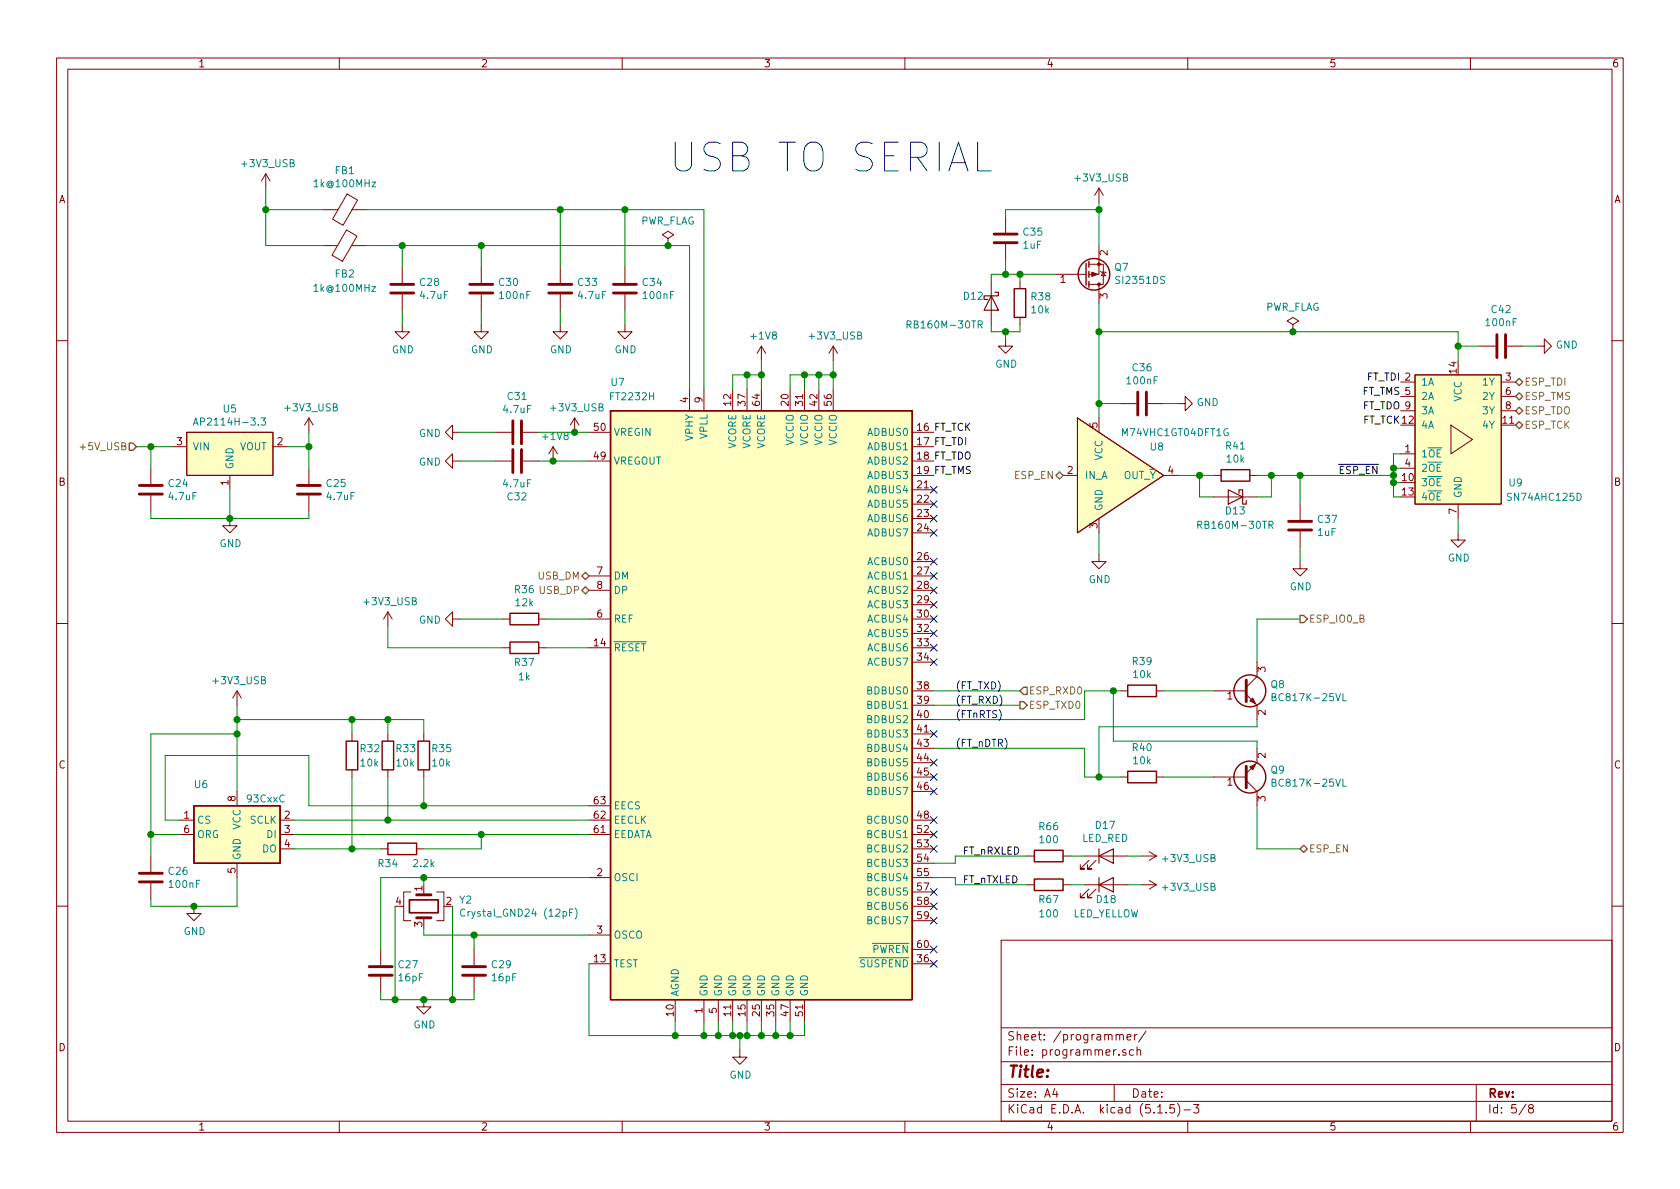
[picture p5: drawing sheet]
<svg xmlns="http://www.w3.org/2000/svg" width="297mm" height="210mm" viewBox="0 0 297 210" stroke-linecap="round" stroke-linejoin="round" font-family="sans-serif">
<g fill="none" stroke="#840000" stroke-width=".18">
<path d="M10 10.3h277v189.9h-277zM12 12.2h273v186.1h-273zM60 10.3v1.9M110 10.3v1.9M160 10.3v1.9M210 10.3v1.9M260 10.3v1.9M47 30.7l-.8 1.3M47 30.7v2.6M47 30.7l.8 1.3M57.1 37.1h2.6M61.4 34.3l1.8 1.1-2.5 4.4-1.9-1z"/>
<path d="M62.2 37.1h2.6M177.8 38.3v2.8M194.3 33.3v2.5M194.3 33.3l-.8 1.2M194.3 33.3l.8 1.2M57.1 43.4h2.6M61.3 40.7l1.8 1.1-2.5 4.4-1.9-1.1zM62.2 43.4h2.6M71.1 57.4v1.3h1.3l-1.3 1.2-1.3-1.2h1.3M71.1 47.2v2.8M71.1 52.1v2.8M85.1 57.4v1.3h1.3l-1.3 1.2-1.3-1.2h1.3"/>
<path d="M85.1 47.2v2.8M85.1 52.1v2.8M99.1 57.4v1.3h1.2l-1.2 1.2-1.3-1.2h1.3M99.1 47.2v2.8M99.1 52.1v2.8M110.5 57.4v1.3h1.3l-1.3 1.2-1.3-1.2h1.3M110.5 47.2v2.8M110.5 52.1v2.8M118.1 42.2l1-.7-1-.6-1 .6 1 .7v1.2M118.1 43.4h.1M175.3 49.8v7.6M177.8 59.9v1.3h1.3l-1.3 1.3-1.3-1.3h1.3"/>
<path d="M177.8 43.2v2.8M180.3 49.8v1.2M180.3 56.1v1.3M186.7 48.5h5.3M192.5 46.7h2.6v3.6h-2.6M194.3 43.4v5.1h-1.8M194.3 50.3v3.3M194.6 48l.1 .1h.8l.1 .2M195.1 48.1l.4 .7h-.8zM228.6 57.4l1-.6-1-.7-1 .7 1 .6v1.3M228.6 58.7h.1M10 60.2h2"/>
<path d="M30.5 79h2.5M33 76.4h15.3v7.7h-15.3zM48.3 79h2.5M54.6 73.9v2.5M54.6 73.9l-.8 1.3M54.6 73.9l.8 1.3M80 76.4v-1.2l-1.3 1.2 1.3 1.3v-1.3h1.3M87.6 76.4h2.8M92.5 76.4h2.7M97.8 79l-.8 1.3M97.8 79v2.5M97.8 79l.8 1.3"/>
<path d="M101.6 73.9l-.8 1.3M101.6 73.9v2.5M101.6 73.9l.8 1.3M104.1 76.4h3.8M121.9 68.8v3.8M124.5 68.8v3.8M129.5 68.8v3.8M132.1 68.8v3.8M134.6 61.2v2.5M134.6 68.8v3.8M134.6 61.2l-.7 1.3M134.6 61.2l.8 1.3"/>
<path d="M139.7 68.8v3.8M142.2 68.8v3.8M144.8 68.8v3.8M147.3 61.2v2.5M147.3 68.8v3.8M147.3 61.2l-.7 1.3M147.3 61.2l.8 1.3M161.3 79h3.8M161.3 76.4h3.8M190.5 73.9l15.2 10.2-15.2 10.1zM194.3 73.9v2.5M198.1 71.4h2.8"/>
<path d="M202.9 71.4h2.8M208.3 71.4h1.2v-1.3l1.3 1.3-1.3 1.2v-1.2M247.6 67.6h2.6M247.6 70.1h2.6M247.6 72.6h2.6M250.2 66.3h15.2v22.8h-15.2zM256.5 75.2l3.8 2.5-3.8 2.6zM261.6 61.2h2.8M265.4 67.6h2.6M265.4 70.1h2.6M265.4 72.6h2.6M266.4 61.2h2.8"/>
<path d="M271.8 61.2h1.2v-1.3l1.3 1.3-1.3 1.3v-1.3M285 60.2h2M26.7 82.8v2.8M26.7 87.6v2.8M40.6 91.7v1.3h1.3l-1.3 1.2-1.2-1.2h1.2M40.6 84.1v2.5M54.6 82.8v2.8M54.6 87.6v2.8M80 81.5v-1.2l-1.3 1.2 1.3 1.3v-1.3h1.3M87.6 81.5h2.8M92.5 81.5h2.7M104.1 81.5h3.8"/>
<path d="M161.3 84.1h3.8M161.3 81.5h3.8M161.3 86.6h3.8M161.3 89.1h3.8M161.3 91.7h3.8M161.3 94.2h3.8M161.3 99.3h3.8M188 84.1h2.5M194.3 98v1.3h1.3l-1.3 1.3-1.3-1.3h1.3M194.3 91.7v2.5M205.7 84.1h2.6M214.6 84.1h1.3"/>
<path d="M214.6 87.9h7.6M221 84.1h1.2M229.9 99.3v1.3h1.2l-1.2 1.2-1.3-1.2h1.3M229.9 89.1v2.8M229.9 94v2.8M247.6 80.3h2.6M247.6 82.8h2.6M257.8 94.2v1.3h1.3l-1.3 1.3-1.3-1.3h1.3M257.8 89.1v2.6M10 110.3h2M68.6 108.2v2.5M68.6 108.2l-.8 1.3"/>
<path d="M68.6 108.2l.7 1.3M80 109.5v-1.3l-1.3 1.3 1.3 1.2v-1.2h1.3M88.9 114.5h1.3M88.9 109.5h1.3M95.2 114.5h1.3M95.2 109.5h1.3M104.1 114.5h3.8M104.1 109.5h3.8M104.1 101.8h3.8M104.1 104.4h3.8M161.3 114.5h3.8M161.3 109.5h3.8"/>
<path d="M161.3 101.8h3.8M161.3 104.4h3.8M161.3 106.9h3.8M161.3 112h3.8M161.3 117.1h3.8M222.2 117.1v2.5l-1.9 1.9M285 110.3h2M41.9 122.2v2.5M41.9 139.9v2.6M41.9 122.2l-.8 1.2M41.9 122.2l.8 1.2M62.2 129.8v1.3"/>
<path d="M62.2 136.1v1.3M68.6 129.8v1.3M68.6 136.1v1.3M74.9 129.8v1.3M74.9 136.1v1.3M161.3 122.2h3.8M161.3 137.4h3.8M161.3 124.7h3.8M161.3 127.2h3.8M161.3 129.8h3.8M161.3 132.3h3.8M161.3 134.9h3.8"/>
<path d="M161.3 139.9h3.8M198.1 122.2h1.3M198.1 137.4h1.3M204.5 122.2h1.2M204.5 137.4h1.2M214.6 122.2h5.7M214.6 137.4h5.7M220.3 122.8l1.9 1.9v2.5M220.3 138l1.9 1.9v2.6M222.2 132.3v2.6l-1.9 1.9M26.7 151.4v2.8M26.7 156.2v2.8"/>
<path d="M31.7 145h2.6M31.7 147.6h2.6M41.9 152.6v2.6M49.5 145h2.6M49.5 147.6h2.6M49.5 150.1h2.6M67.3 150.1h1.3M72.6 157.7h-1.2v5.1h1.2M73.7 150.1h1.2M74.9 157.7v.5M77.2 157.7h1.3v5.1h-1.3M104.1 145h3.8"/>
<path d="M104.1 147.6h3.8M104.1 155.2h3.8M104.1 142.5h3.8M161.3 145h3.8M161.3 147.6h3.8M161.3 150.1h3.8M161.3 155.2h3.8M161.3 152.6h3.8M161.3 157.7h3.8M181.6 151.4h1.3M181.6 156.5h1.3M188 151.4h1.2"/>
<path d="M188 156.5h1.2M191.8 151.4h7.6M191.8 156.5h7.6M192.5 157.2l-1.5 1.5h.8h-.8v-.7M192.5 152.1l-1.5 1.6h.8h-.8v-.8M193.8 157.2l-1.5 1.5h.7h-.7v-.7M193.8 152.1l-1.5 1.6h.7h-.7v-.8M201.9 151.4h2.6M201.9 156.5h2.6M203.2 150.6l1.3 .8M203.2 155.7l1.3 .8M204.5 151.4l-1.3 .7"/>
<path d="M204.5 156.5l-1.3 .7M10 160.2h2M34.3 160.3v1.2h1.3l-1.3 1.3-1.3-1.3h1.3M67.3 167.9v2.8M67.3 172.7v2.8M74.9 176.8v1.2h1.3l-1.3 1.3-1.2-1.3h1.2M74.9 162.3v.5M83.8 167.9v2.8M83.8 172.7v2.8M104.1 170.4h3.8M104.1 165.3h3.8M119.4 176.8v3.8"/>
<path d="M124.5 176.8v3.8M127 176.8v3.8M129.5 176.8v3.8M132.1 176.8v3.8M134.6 176.8v3.8M137.2 176.8v3.8M139.7 176.8v3.8M142.2 176.8v3.8M161.3 170.4h3.8M161.3 160.3h3.8M161.3 162.8h3.8M161.3 167.9h3.8"/>
<path d="M177 166.3h108v32h-108zM285 160.2h2M60 198.3v1.9M110 198.3v1.9M130.8 185.7v1.2h1.3l-1.3 1.3-1.3-1.3h1.3M160 198.3v1.9M177 194.8h108M177 191.8h108M177 187.8h108M177 181.8h108M186.5 192.5l-.4 1h1M186.8 193v1"/>
<path d="M197 191.8v3M197.3 183.1l.3-.2 .3 .1 .1 .9M198 183.1a.36 .36 0 0 1 .3-.2 .36 .36 0 0 1 .3 .2v.8M199.1 185.7l-.4-.1-.2 .2 .1 .2 .5 .2v.3h-.6M199.3 183.4l.7-.1-.1-.3-.4-.1-.2 .2v.7h.6M200.4 185.7l-.4-.1-.3 .3 .1 .6h.6M200.6 182.9v1M201 185.7l.3-.1 .3 .1 .1 .9M201 182.9l-.4 .3M201 185.1v1.5M202.6 182.3l-1.3 2M204.7 196.8h.8"/>
<path d="M206.2 196.7v.1M207.6 195.3h-.7l-.1 .7 .2-.1 .5 .1 .2 .2-.1 .5-.2 .1-.6-.1M208.2 195.1a1.71 1.71 0 0 1 0 2.3M209.3 196.3h1.2M210 198.3v1.9M211 195.3h1l-.5 .6 .4 .1v.7l-.2 .1-.7-.1M260 198.3v1.9M261 191.8v6.5M269.8 195.2l-1.2 2M270.6 196l-.3-.2v-.2l.3-.3h.2l.3 .3-.1 .2-.6 .2a.48 .48 0 0 0-.1 .7l.3 .1 .4-.1a.48 .48 0 0 0-.2-.7"/>
</g>
<g fill="none" stroke="#840000" stroke-width=".51">
<path d="M69.1 51.8h4.1M69.1 50.3h4.1M83.1 51.8h4M83.1 50.3h4M97 51.8h4.1M97 50.3h4.1M108.5 51.8h4M108.5 50.3h4M175.8 42.9h4M175.8 41.4h4M264.7 59.2v4M266.2 59.2v4"/>
<path d="M90.7 74.4v4.1M90.7 79.5v4.1M92.2 74.4v4.1M92.2 79.5v4.1M201.2 69.3v4.1M202.7 69.3v4.1M24.6 87.4h4.1M24.6 85.8h4.1M52.6 87.4h4M52.6 85.8h4M227.8 93.7h4.1M227.8 92.2h4.1"/>
<path d="M220.3 120.3v3.8M220.3 135.5v3.8M24.6 156h4.1M24.6 154.4h4.1M73.7 158.2h2.5M65.3 172.5h4M65.3 170.9h4M73.7 162.3h2.5M81.8 172.5h4.1M81.8 170.9h4.1"/>
</g>
<path d="M72.4 159.1h5.1v2.3h-5.1z" fill="none" stroke="#840000" stroke-width=".3"/>
<g fill="none" stroke="#008484" stroke-width=".18">
<path d="M160.4 57.4l.6-.1v-.4l-.1-.2h-.5v1.3M172.9 57.4l.7-.1 .1-.1-.1-.3-.2-.2h-.5v1.3M173.3 57.4l.4 .6M34.2 75.2l.4-1.3 .4 1.3M34.3 74.8h.6M46.2 73.9h.7l-.4 .5 .4 .1-.1 .6-.5 .1-.1-.1M211.8 92.8h.6v-.5l-.1-.1h-.5v1.2M224.4 92.8h.6l.1-.2-.1-.3-.2-.1h-.4v1.2M224.7 92.8l.4 .6M224.9 123.3l.6-.1 .1-.2-.1-.2-.6-.1v1.2h.5l.2-.1v-.3l-.3-.2M224.9 138.4l.6-.1 .1-.2-.1-.2-.6-.1v1.2h.5l.2-.1v-.3l-.3-.2M237.4 122.7v1.2h.6"/>
<path d="M237.4 137.8v1.2h.6M82.2 160.9a.6 .6 0 0 0-.8 .4 .6 .6 0 0 0 .6 .7l.2-.1M100.7 161.4h.4M101.3 160.8h-.6v1.2M101.7 160.6a1.47 1.47 0 0 1 0 1.9"/>
</g>
<g fill="none" stroke="#840000" stroke-width=".25">
<path d="M179.3 51h2.1v5.1h-2.1zM192 46.6v3.8M192.5 46.2v1M192.5 48v1M192.5 49.8v1M107.9 72.6h53.4v104.2h-53.4zM215.9 83.1h5.1v2h-5.1zM90.2 113.5h5v2.1h-5zM90.2 108.5h5v2h-5zM61.2 131.1h2v5h-2zM67.6 131.1h2v5h-2zM73.9 131.1h2v5h-2z"/>
<path d="M199.4 121.2h5.1v2h-5.1zM199.4 136.4h5.1v2h-5.1zM34.3 142.5h15.2v10.1h-15.2zM68.6 149.1h5.1v2h-5.1zM182.9 150.4h5.1v2h-5.1zM182.9 155.4h5.1v2.1h-5.1z"/>
<circle cx="193.4" cy="48.5" r="2.79"/>
<circle cx="221" cy="122.2" r="2.82"/>
<circle cx="221" cy="137.4" r="2.82"/>
</g>
<g fill="#ffffc2" stroke="#ffffc2" stroke-width=".18">
<path d="M190.5 73.9l15.2 10.2-15.2 10.1z"/>
<path d="M250.2 66.3h15.2v22.8h-15.2z"/>
<path d="M33 76.4h15.3v7.7h-15.3z"/>
<path d="M34.3 142.5h15.2v10.1h-15.2z"/>
<path d="M107.9 72.6h53.4v104.2h-53.4z"/>
</g>
<g fill="#840000" stroke="#840000" stroke-width=".18">
<path d="M221 123.9l.5-.5 .5 1.1z"/>
<path d="M221 135.6l1-.5-.5 1z"/>
<path d="M193 48.1l1.1 .4-1.1 .4z"/>
<circle cx="194.3" cy="46.7" r=".25"/>
<circle cx="194.3" cy="50.3" r=".25"/>
</g>
<path d="M175.3 52.3l1.2 2.6h-2.5zM175.9 51.7h.6v.6h-2.5v.7h.6M217.2 86.6l2.5 1.3-2.5 1.2zM219.1 87.2v-.6h.6v2.5h.6v-.6M194.3 156.5l2.5-1.3v2.5zM194.3 151.4l2.5-1.3v2.5zM194.3 150.1v2.5M194.3 155.2v2.5" fill="none" stroke="#840000" stroke-width=".2"/>
<g fill="none" stroke="#008400" stroke-width=".18">
<path d="M47 37.1h10.1M47 33.3v10.1h10.1M64.8 37.1h59.7v31.7M99.1 37.1v10.1M110.5 37.1v10.1M194.3 35.8v7.6M194.3 37.1h-16.5v1.2M64.8 43.4h57.1v25.4M71.1 43.4v3.8M71.1 54.9v2.5M85.1 43.4v3.8M85.1 54.9v2.5"/>
<path d="M99.1 54.9v2.5M110.5 54.9v2.5M175.3 57.4v1.3h5v-1.3M177.8 46v2.5M177.8 58.7v1.2M180.3 48.5v1.3M186.7 48.5h-11.4v1.3M194.3 58.7h63.5v5M194.3 53.6v20.3M24.1 79h6.4M26.7 79v3.8M50.8 79h3.8"/>
<path d="M54.6 76.4v6.4M81.3 76.4h6.3M95.2 76.4h8.9M132.1 66.3v2.5M134.6 66.3h-5.1v2.5M134.6 63.7v5.1M142.2 66.3v2.5M144.8 66.3v2.5M147.3 66.3h-7.6v2.5M147.3 63.7v5.1M194.3 71.4h3.8M205.7 71.4h2.6"/>
<path d="M257.8 61.2h3.8M269.2 61.2h2.6M26.7 90.4v1.3h27.9v-1.3M40.6 86.6v5.1M81.3 81.5h6.3M95.2 81.5h8.9M194.3 94.2v3.8M208.3 84.1h6.3M212.1 84.1v3.8h2.5M222.2 84.1h24.2M224.8 84.1v3.8h-2.6M229.9 84.1v5"/>
<path d="M229.9 96.8v2.5M246.4 82.8h1.2M246.4 85.3h1.2M247.6 80.3h-1.2v7.6h1.2M257.8 91.7v2.5M68.6 110.7v3.8h20.3M81.3 109.5h7.6M96.5 109.5h7.6M96.5 114.5h7.6M229.9 109.5h-7.7v7.6M41.9 129.8h-15.2v21.6M41.9 124.7v15.2"/>
<path d="M41.9 127.2h33v2.6M62.2 127.2v2.6M62.2 137.4v12.7M68.6 127.2v2.6M68.6 137.4v7.6M74.9 137.4v5.1M165.1 122.2h15.2M165.1 124.7h15.2M165.1 132.3h26.7v5.1h6.3M196.8 122.2v8.9h25.4v1.2M198.1 122.2h-6.3v5h-26.7M205.7 122.2h8.9"/>
<path d="M205.7 137.4h8.9M222.2 127.2v1.3h-27.9v8.9M26.7 147.6h5M41.9 155.2v5.1h-15.2v-1.3M52.1 147.6h52M52.1 150.1h15.2M52.1 145h52M74.9 155.2v1.3M85.1 147.6v2.5h-10.2M104.1 155.2h-36.8v12.7M104.1 142.5h-49.5v-8.9h-25.4v11.4h2.5M165.1 155.2h3.8v1.3h12.7"/>
<path d="M181.6 151.4h-12.7v1.2h-3.8M189.2 151.4h2.6M189.2 156.5h2.6M199.4 151.4h2.5M199.4 156.5h2.5M222.2 142.5v7.6h7.7M67.3 175.5v1.3h16.5v-1.3M69.8 160.3v16.5M74.9 164.1v1.2h29.2M80 160.3v16.5M83.8 165.3v2.6M104.1 170.4v12.7h38.1v-2.5"/>
<path d="M119.4 180.6v2.5M124.5 180.6v2.5M127 180.6v2.5M129.5 180.6v2.5M130.8 183.1v2.6M132.1 180.6v2.5M134.6 180.6v2.5M137.2 180.6v2.5M139.7 180.6v2.5"/>
</g>
<path d="M22.9 78.4h.6l.6 .6-.6 .6h-.6zM268 67.6l.6-.7 .6 .7-.6 .6zM268 70.1l.6-.6 .6 .6-.6 .6zM268 75.2l.6-.7 .6 .7-.6 .6zM268.6 72l.6 .6-.6 .7-.6-.7zM186.7 84.1l.6-.7 .7 .7-.7 .6zM102.9 104.4l.6-.6 .6 .6-.6 .6zM102.9 101.8l.6-.6 .6 .6-.6 .7zM229.9 108.8h.6l.6 .7-.6 .6h-.6zM180.3 124.1h.7l.6 .6-.6 .6h-.7zM181 121.5h.6v1.3h-.6l-.7-.6zM229.9 150.1l.6-.6 .6 .6-.6 .6z" fill="none" stroke="#848400" stroke-width=".25"/>
<path d="M172.8 25.1v5.1h2.5" fill="none" stroke="#0000c2" stroke-width=".18"/>
<g fill="#008400" stroke="#008400" stroke-width=".25">
<circle cx="177.8" cy="58.7" r=".51"/>
<circle cx="134.6" cy="66.3" r=".51"/>
<circle cx="41.9" cy="129.8" r=".51"/>
<circle cx="71.1" cy="43.4" r=".51"/>
<circle cx="246.4" cy="85.3" r=".51"/>
<circle cx="101.6" cy="76.4" r=".51"/>
<circle cx="41.9" cy="127.2" r=".51"/>
<circle cx="34.3" cy="160.3" r=".51"/>
<circle cx="246.4" cy="84.1" r=".51"/>
<circle cx="26.7" cy="147.6" r=".51"/>
<circle cx="62.2" cy="127.2" r=".51"/>
<circle cx="74.9" cy="176.8" r=".51"/>
<circle cx="246.4" cy="82.8" r=".51"/>
<circle cx="142.2" cy="66.3" r=".51"/>
<circle cx="118.1" cy="43.4" r=".51"/>
<circle cx="97.8" cy="81.5" r=".51"/>
<circle cx="144.8" cy="66.3" r=".51"/>
<circle cx="228.6" cy="58.7" r=".51"/>
<circle cx="68.6" cy="127.2" r=".51"/>
<circle cx="26.7" cy="79" r=".51"/>
<circle cx="147.3" cy="66.3" r=".51"/>
<circle cx="132.1" cy="66.3" r=".51"/>
<circle cx="40.6" cy="91.7" r=".51"/>
<circle cx="99.1" cy="37.1" r=".51"/>
<circle cx="68.6" cy="145" r=".51"/>
<circle cx="196.9" cy="122.2" r=".51"/>
<circle cx="110.5" cy="37.1" r=".51"/>
<circle cx="62.2" cy="150.1" r=".51"/>
<circle cx="130.8" cy="183.1" r=".51"/>
<circle cx="124.5" cy="183.1" r=".51"/>
<circle cx="127" cy="183.1" r=".51"/>
<circle cx="85.1" cy="147.6" r=".51"/>
<circle cx="129.5" cy="183.1" r=".51"/>
<circle cx="54.6" cy="79" r=".51"/>
<circle cx="212.1" cy="84.1" r=".51"/>
<circle cx="132.1" cy="183.1" r=".51"/>
<circle cx="257.8" cy="61.2" r=".51"/>
<circle cx="134.6" cy="183.1" r=".51"/>
<circle cx="80" cy="176.8" r=".51"/>
<circle cx="137.2" cy="183.1" r=".51"/>
<circle cx="69.9" cy="176.8" r=".51"/>
<circle cx="224.8" cy="84.1" r=".51"/>
<circle cx="139.7" cy="183.1" r=".51"/>
<circle cx="229.9" cy="84.1" r=".51"/>
<circle cx="194.3" cy="37.1" r=".51"/>
<circle cx="119.4" cy="183.1" r=".51"/>
<circle cx="180.3" cy="48.5" r=".51"/>
<circle cx="177.8" cy="48.5" r=".51"/>
<circle cx="83.8" cy="165.3" r=".51"/>
<circle cx="74.9" cy="155.2" r=".51"/>
<circle cx="85.1" cy="43.4" r=".51"/>
<circle cx="74.9" cy="142.5" r=".51"/>
<circle cx="47" cy="37.1" r=".51"/>
<circle cx="194.3" cy="58.7" r=".51"/>
<circle cx="194.3" cy="71.4" r=".51"/>
<circle cx="194.3" cy="137.4" r=".51"/>
</g>
<g fill="none" stroke="#000084" stroke-width=".18">
<path d="M164.5 98.7l1.2 1.2M164.5 93.6l1.2 1.2M164.5 91.1l1.2 1.2M164.5 88.5l1.2 1.3M164.5 86l1.2 1.2M165.7 98.7l-1.2 1.2M165.7 93.6l-1.2 1.2M165.7 91.1l-1.2 1.2M165.7 88.5l-1.2 1.3M165.7 86l-1.2 1.2M164.5 108.9l1.2 1.2M164.5 116.5l1.2 1.2"/>
<path d="M164.5 113.9l1.2 1.3M164.5 111.4l1.2 1.2M164.5 106.3l1.2 1.2M164.5 103.8l1.2 1.2M164.5 101.2l1.2 1.3M165.7 108.9l-1.2 1.2M165.7 116.5l-1.2 1.2M165.7 113.9l-1.2 1.3M165.7 111.4l-1.2 1.2M165.7 106.3l-1.2 1.2M165.7 103.8l-1.2 1.2M165.7 101.2l-1.2 1.3"/>
<path d="M164.5 129.2l1.2 1.2M164.5 134.3l1.2 1.2M164.5 136.8l1.2 1.2M164.5 139.3l1.2 1.3M165.7 129.2l-1.2 1.2M165.7 134.3l-1.2 1.2M165.7 136.8l-1.2 1.2M165.7 139.3l-1.2 1.3M164.5 157.1l1.2 1.2M164.5 144.4l1.2 1.2M164.5 147l1.2 1.2M164.5 149.5l1.2 1.2"/>
<path d="M164.5 159.7l1.2 1.2M165.7 157.1l-1.2 1.2M165.7 144.4l-1.2 1.2M165.7 147l-1.2 1.2M165.7 149.5l-1.2 1.2M165.7 159.7l-1.2 1.2M164.5 167.3l1.2 1.2M164.5 169.8l1.2 1.2M164.5 162.2l1.2 1.2M165.7 167.3l-1.2 1.2M165.7 169.8l-1.2 1.2M165.7 162.2l-1.2 1.2"/>
</g>
<text font-size="7.1" fill="#0000c2" x="118.1" y="30.5">USB TO SERIAL</text>
<text font-size="2.8" fill="#840000" x="178" y="190.5">Title:</text>
<g font-size="2.1" fill="#840000">
<text x="178" y="184">Sheet: /programmer/</text>
<text x="178" y="186.7">File: programmer.sch</text>
<text x="178" y="196.9">KiCad E.D.A. kicad (5.1.5)-3</text>
<text x="178" y="194.1">Size: A4</text>
<text x="200" y="194.1">Date:</text>
<text x="263" y="194.1">Rev:</text>
<text x="263" y="196.9">Id: 5/8</text>
</g>
<g font-size="1.8" fill="#840000">
<text x="35" y="11.9">1</text>
<text x="85" y="11.9">2</text>
<text x="135" y="11.9">3</text>
<text x="185" y="11.9">4</text>
<text x="235" y="11.9">5</text>
<text x="285" y="11.9">6</text>
<text x="10.4" y="35.9">A</text>
<text x="285.4" y="35.9">A</text>
<text x="195.8" y="45.2" transform="rotate(-90 195.8 45.2)">2</text>
<text x="187.5" y="50">1</text>
<text x="195.8" y="52.8" transform="rotate(-90 195.8 52.8)">3</text>
<text x="257.6" y="66" transform="rotate(-90 257.6 66)">14</text>
<text x="121.7" y="71.2" transform="rotate(-90 121.7 71.2)">4</text>
<text x="124.2" y="71.2" transform="rotate(-90 124.2 71.2)">9</text>
<text x="129.3" y="71.7" transform="rotate(-90 129.3 71.7)">12</text>
<text x="131.8" y="71.7" transform="rotate(-90 131.8 71.7)">37</text>
<text x="134.4" y="71.7" transform="rotate(-90 134.4 71.7)">64</text>
<text x="139.4" y="71.7" transform="rotate(-90 139.4 71.7)">20</text>
<text x="142" y="71.7" transform="rotate(-90 142 71.7)">31</text>
<text x="144.5" y="71.7" transform="rotate(-90 144.5 71.7)">42</text>
<text x="147.1" y="71.7" transform="rotate(-90 147.1 71.7)">56</text>
<text x="266.2" y="67.3">3</text>
<text x="266.2" y="69.8">6</text>
<text x="105.1" y="76.2">50</text>
<text x="194.1" y="75.7" transform="rotate(-90 194.1 75.7)">5</text>
<text x="265.7" y="74.9">11</text>
<text x="266.2" y="72.4">8</text>
<text x="31.3" y="78.7">3</text>
<text x="49" y="78.7">2</text>
<text x="105.1" y="81.3">49</text>
<text x="188.7" y="83.8">2</text>
<text x="206.5" y="83.8">4</text>
<text x="248.4" y="80">1</text>
<text x="248.4" y="82.5">4</text>
<text x="10.4" y="85.9">B</text>
<text x="40.4" y="85.8" transform="rotate(-90 40.4 85.8)">1</text>
<text x="162.2" y="86.4">21</text>
<text x="162.2" y="88.9">22</text>
<text x="248" y="85.1">10</text>
<text x="248" y="87.6">13</text>
<text x="285.4" y="85.9">B</text>
<text x="162.2" y="91.4">23</text>
<text x="162.2" y="94">24</text>
<text x="194.1" y="93.4" transform="rotate(-90 194.1 93.4)">3</text>
<text x="257.6" y="90.9" transform="rotate(-90 257.6 90.9)">7</text>
<text x="105.6" y="101.6">7</text>
<text x="162.2" y="99.1">26</text>
<text x="162.2" y="101.6">27</text>
<text x="105.6" y="104.1">8</text>
<text x="162.2" y="104.1">28</text>
<text x="162.2" y="106.7">29</text>
<text x="105.6" y="109.2">6</text>
<text x="162.2" y="109.2">30</text>
<text x="162.2" y="111.8">32</text>
<text x="105.1" y="114.3">14</text>
<text x="162.2" y="114.3">33</text>
<text x="162.2" y="116.8">34</text>
<text x="223.8" y="118.8" transform="rotate(-90 223.8 118.8)">3</text>
<text x="162.2" y="121.9">38</text>
<text x="162.2" y="124.5">39</text>
<text x="217" y="123.7">1</text>
<text x="162.2" y="127">40</text>
<text x="162.2" y="129.5">41</text>
<text x="223.8" y="126.5" transform="rotate(-90 223.8 126.5)">2</text>
<text x="10.4" y="135.9">C</text>
<text x="162.2" y="132.1">43</text>
<text x="162.2" y="134.6">44</text>
<text x="162.2" y="137.2">45</text>
<text x="223.8" y="134.1" transform="rotate(-90 223.8 134.1)">2</text>
<text x="285.4" y="135.9">C</text>
<text x="41.7" y="141.7" transform="rotate(-90 41.7 141.7)">8</text>
<text x="105.1" y="142.2">63</text>
<text x="162.2" y="139.7">46</text>
<text x="217" y="138.9">1</text>
<text x="223.8" y="141.7" transform="rotate(-90 223.8 141.7)">3</text>
<text x="32.5" y="144.8">1</text>
<text x="32.5" y="147.3">6</text>
<text x="50.3" y="144.8">2</text>
<text x="50.3" y="147.3">3</text>
<text x="50.3" y="149.9">4</text>
<text x="105.1" y="147.3">61</text>
<text x="105.1" y="144.8">62</text>
<text x="162.2" y="144.8">48</text>
<text x="162.2" y="147.3">52</text>
<text x="162.2" y="149.9">53</text>
<text x="41.7" y="154.4" transform="rotate(-90 41.7 154.4)">5</text>
<text x="105.6" y="154.9">2</text>
<text x="162.2" y="152.4">54</text>
<text x="162.2" y="154.9">55</text>
<text x="70" y="160">4</text>
<text x="74.7" y="157.6" transform="rotate(-90 74.7 157.6)">1</text>
<text x="78.9" y="160">2</text>
<text x="162.2" y="157.5">57</text>
<text x="162.2" y="160">58</text>
<text x="74.7" y="163.9" transform="rotate(-90 74.7 163.9)">3</text>
<text x="105.6" y="165.1">3</text>
<text x="162.2" y="162.6">59</text>
<text x="162.2" y="167.6">60</text>
<text x="105.1" y="170.2">13</text>
<text x="162.2" y="170.2">36</text>
<text x="119.1" y="179.6" transform="rotate(-90 119.1 179.6)">10</text>
<text x="124.2" y="179.2" transform="rotate(-90 124.2 179.2)">1</text>
<text x="126.7" y="179.2" transform="rotate(-90 126.7 179.2)">5</text>
<text x="129.3" y="179.6" transform="rotate(-90 129.3 179.6)">11</text>
<text x="131.8" y="179.6" transform="rotate(-90 131.8 179.6)">15</text>
<text x="134.4" y="179.6" transform="rotate(-90 134.4 179.6)">25</text>
<text x="136.9" y="179.6" transform="rotate(-90 136.9 179.6)">35</text>
<text x="139.4" y="179.6" transform="rotate(-90 139.4 179.6)">47</text>
<text x="142" y="179.6" transform="rotate(-90 142 179.6)">51</text>
<text x="10.4" y="185.9">D</text>
<text x="285.4" y="185.9">D</text>
<text x="35" y="199.9">1</text>
<text x="85" y="199.9">2</text>
<text x="135" y="199.9">3</text>
<text x="185" y="199.9">4</text>
<text x="235" y="199.9">5</text>
<text x="285" y="199.9">6</text>
</g>
<g font-size="1.8" fill="#008484">
<text x="42.9" y="29.6">+3V3_USB</text>
<text x="55.8" y="33.1">1k@100MHz</text>
<text x="59.3" y="30.8">FB1</text>
<text x="190.2" y="32.1">+3V3_USB</text>
<text x="113.2" y="39.7">PWR_FLAG</text>
<text x="181" y="41.7">C35</text>
<text x="180.9" y="44">1uF</text>
<text x="197.1" y="47.9">Q7</text>
<text x="55.8" y="51.6">1k@100MHz</text>
<text x="59.3" y="49.1">FB2</text>
<text x="74.3" y="50.6">C28</text>
<text x="74.4" y="52.9">4.7uF</text>
<text x="88.3" y="50.6">C30</text>
<text x="88.5" y="52.9">100nF</text>
<text x="102.3" y="50.6">C33</text>
<text x="102.4" y="52.9">4.7uF</text>
<text x="113.7" y="50.6">C34</text>
<text x="113.9" y="52.9">100nF</text>
<text x="170.5" y="53">D12</text>
<text x="182.4" y="53.1">R38</text>
<text x="197.6" y="50.2">SI2351DS</text>
<text x="161.1" y="58.1">RB160M-30TR</text>
<text x="182.4" y="55.4">10k</text>
<text x="223.6" y="55">PWR_FLAG</text>
<text x="262.9" y="57.7">100nF</text>
<text x="263.8" y="55.4">C42</text>
<text x="69.3" y="62.5">GND</text>
<text x="83.3" y="62.5">GND</text>
<text x="97.2" y="62.5">GND</text>
<text x="108.7" y="62.5">GND</text>
<text x="132.9" y="60">+1V8</text>
<text x="143.3" y="60">+3V3_USB</text>
<text x="176" y="65">GND</text>
<text x="200.3" y="65.7">C36</text>
<text x="275.1" y="61.6">GND</text>
<text x="89.8" y="70.7">C31</text>
<text x="108.1" y="70.8">FT2232H</text>
<text x="108.1" y="68.2">U7</text>
<text x="199.4" y="68">100nF</text>
<text x="211.6" y="71.8">GND</text>
<text x="251.2" y="68.2">1A</text>
<text x="251.2" y="70.7">2A</text>
<text x="258.4" y="71" transform="rotate(-90 258.4 71)">VCC</text>
<text x="262.3" y="68.2">1Y</text>
<text x="262.3" y="70.7">2Y</text>
<text x="35.3" y="75.3">AP2114H-3.3</text>
<text x="39.5" y="72.9">U5</text>
<text x="50.5" y="72.7">+3V3_USB</text>
<text x="74.1" y="77.3">GND</text>
<text x="89.1" y="73">4.7uF</text>
<text x="96.1" y="77.8">+1V8</text>
<text x="97.5" y="72.7">+3V3_USB</text>
<text x="108.5" y="77.1">VREGIN</text>
<text x="122.6" y="78" transform="rotate(-90 122.6 78)">VPHY</text>
<text x="125.1" y="77.7" transform="rotate(-90 125.1 77.7)">VPLL</text>
<text x="153.5" y="77.1">ADBUS0</text>
<text x="198.6" y="77.1">M74VHC1GT04DFT1G</text>
<text x="251.2" y="75.8">4A</text>
<text x="251.2" y="73.3">3A</text>
<text x="262.3" y="75.8">4Y</text>
<text x="262.3" y="73.3">3Y</text>
<text x="34" y="79.6">VIN</text>
<text x="41.3" y="83.1" transform="rotate(-90 41.3 83.1)">GND</text>
<text x="42.3" y="79.6">VOUT</text>
<text x="74.1" y="82.3">GND</text>
<text x="108.5" y="82.2">VREGOUT</text>
<text x="130.2" y="79.4" transform="rotate(-90 130.2 79.4)">VCORE</text>
<text x="132.7" y="79.4" transform="rotate(-90 132.7 79.4)">VCORE</text>
<text x="135.3" y="79.4" transform="rotate(-90 135.3 79.4)">VCORE</text>
<text x="140.3" y="78.8" transform="rotate(-90 140.3 78.8)">VCCIO</text>
<text x="142.9" y="78.8" transform="rotate(-90 142.9 78.8)">VCCIO</text>
<text x="145.4" y="78.8" transform="rotate(-90 145.4 78.8)">VCCIO</text>
<text x="148" y="78.8" transform="rotate(-90 148 78.8)">VCCIO</text>
<text x="153.5" y="79.6">ADBUS1</text>
<text x="153.5" y="82.2">ADBUS2</text>
<text x="194.9" y="81.5" transform="rotate(-90 194.9 81.5)">VCC</text>
<text x="203.4" y="79.7">U8</text>
<text x="216.8" y="79.5">R41</text>
<text x="217" y="81.8">10k</text>
<text x="251.2" y="80.9">1OE</text>
<text x="251.2" y="83.4">2OE</text>
<text x="29.9" y="86.1">C24</text>
<text x="30" y="88.4">4.7uF</text>
<text x="57.8" y="86.1">C25</text>
<text x="57.9" y="88.4">4.7uF</text>
<text x="89.1" y="86.2">4.7uF</text>
<text x="89.8" y="88.5">C32</text>
<text x="153.5" y="84.7">ADBUS3</text>
<text x="153.5" y="87.2">ADBUS4</text>
<text x="153.5" y="89.8">ADBUS5</text>
<text x="191.8" y="84.7">IN_A</text>
<text x="198.6" y="84.7">OUT_Y</text>
<text x="251.2" y="86">3OE</text>
<text x="251.2" y="88.5">4OE</text>
<text x="258.4" y="88.1" transform="rotate(-90 258.4 88.1)">GND</text>
<text x="266.8" y="88.6">SN74AHC125D</text>
<text x="266.9" y="86">U9</text>
<text x="153.5" y="92.3">ADBUS6</text>
<text x="153.5" y="94.9">ADBUS7</text>
<text x="194.9" y="90.4" transform="rotate(-90 194.9 90.4)">GND</text>
<text x="212.5" y="93.5">RB160M-30TR</text>
<text x="216.8" y="91">D13</text>
<text x="233" y="94.8">1uF</text>
<text x="233.1" y="92.5">C37</text>
<text x="38.8" y="96.8">GND</text>
<text x="153.5" y="99.9">ACBUS0</text>
<text x="256" y="99.3">GND</text>
<text x="64.5" y="107">+3V3_USB</text>
<text x="91.2" y="107.2">12k</text>
<text x="108.5" y="102.5">DM</text>
<text x="108.5" y="105">DP</text>
<text x="153.5" y="102.5">ACBUS1</text>
<text x="153.5" y="105">ACBUS2</text>
<text x="153.5" y="107.6">ACBUS3</text>
<text x="192.5" y="103.1">GND</text>
<text x="228" y="104.4">GND</text>
<text x="74.1" y="110.3">GND</text>
<text x="108.5" y="110.1">REF</text>
<text x="153.5" y="110.1">ACBUS4</text>
<text x="153.5" y="112.6">ACBUS5</text>
<text x="91.1" y="117.8">R37</text>
<text x="108.5" y="115.2">RESET</text>
<text x="153.5" y="115.2">ACBUS6</text>
<text x="153.5" y="117.7">ACBUS7</text>
<text x="200.3" y="117.6">R39</text>
<text x="200.5" y="119.9">10k</text>
<text x="37.8" y="121">+3V3_USB</text>
<text x="91.7" y="120.3">1k</text>
<text x="153.5" y="122.8">BDBUS0</text>
<text x="153.5" y="125.3">BDBUS1</text>
<text x="224.7" y="121.7">Q8</text>
<text x="225.6" y="124">BC817K-25VL</text>
<text x="153.5" y="127.9">BDBUS2</text>
<text x="153.5" y="130.4">BDBUS3</text>
<text x="63.8" y="133">R32</text>
<text x="63.8" y="135.6">10k</text>
<text x="70.1" y="133">R33</text>
<text x="70.2" y="135.6">10k</text>
<text x="76.5" y="133">R35</text>
<text x="76.5" y="135.6">10k</text>
<text x="153.5" y="133">BDBUS4</text>
<text x="153.5" y="135.5">BDBUS5</text>
<text x="200.3" y="132.8">R40</text>
<text x="200.5" y="135.1">10k</text>
<text x="224.7" y="136.8">Q9</text>
<text x="34.4" y="139.4">U6</text>
<text x="43.8" y="141.9">93CxxC</text>
<text x="108.5" y="143.1">EECS</text>
<text x="153.5" y="138">BDBUS6</text>
<text x="153.5" y="140.6">BDBUS7</text>
<text x="225.6" y="139.1">BC817K-25VL</text>
<text x="34.8" y="145.7">CS</text>
<text x="34.8" y="148.2">ORG</text>
<text x="42.5" y="146.7" transform="rotate(-90 42.5 146.7)">VCC</text>
<text x="44.2" y="145.7">SCLK</text>
<text x="47.2" y="148.2">DI</text>
<text x="108.5" y="148.2">EEDATA</text>
<text x="108.5" y="145.7">EECLK</text>
<text x="153.5" y="145.7">BCBUS0</text>
<text x="153.5" y="148.2">BCBUS1</text>
<text x="183.8" y="146.8">R66</text>
<text x="183.9" y="149.1">100</text>
<text x="191.3" y="148.9">LED_RED</text>
<text x="193.8" y="146.6">D17</text>
<text x="29.9" y="154.7">C26</text>
<text x="42.5" y="152.1" transform="rotate(-90 42.5 152.1)">GND</text>
<text x="46.4" y="150.7">DO</text>
<text x="67" y="153.3">R34</text>
<text x="73.2" y="153.3">2.2k</text>
<text x="108.5" y="155.8">OSCI</text>
<text x="153.5" y="150.7">BCBUS2</text>
<text x="153.5" y="153.3">BCBUS3</text>
<text x="153.5" y="155.8">BCBUS4</text>
<text x="205.7" y="152.4">+3V3_USB</text>
<text x="30" y="157">100nF</text>
<text x="81.3" y="159.8">Y2</text>
<text x="153.5" y="158.4">BCBUS5</text>
<text x="153.5" y="160.9">BCBUS6</text>
<text x="183.8" y="159.7">R67</text>
<text x="194" y="159.7">D18</text>
<text x="205.7" y="157.5">+3V3_USB</text>
<text x="32.5" y="165.3">GND</text>
<text x="82.4" y="162.1">Crystal_GND24 (12pF)</text>
<text x="108.5" y="166">OSCO</text>
<text x="153.5" y="163.4">BCBUS7</text>
<text x="183.9" y="162.2">100</text>
<text x="189.5" y="162.2">LED_YELLOW</text>
<text x="70.5" y="171.2">C27</text>
<text x="70.6" y="173.5">16pF</text>
<text x="87" y="171.2">C29</text>
<text x="87.1" y="173.5">16pF</text>
<text x="108.5" y="171.1">TEST</text>
<text x="152.2" y="171.1">SUSPEND</text>
<text x="154.2" y="168.5">PWREN</text>
<text x="120" y="176.3" transform="rotate(-90 120 176.3)">AGND</text>
<text x="125.1" y="176.3" transform="rotate(-90 125.1 176.3)">GND</text>
<text x="127.6" y="176.3" transform="rotate(-90 127.6 176.3)">GND</text>
<text x="130.2" y="176.3" transform="rotate(-90 130.2 176.3)">GND</text>
<text x="132.7" y="176.3" transform="rotate(-90 132.7 176.3)">GND</text>
<text x="135.3" y="176.3" transform="rotate(-90 135.3 176.3)">GND</text>
<text x="137.8" y="176.3" transform="rotate(-90 137.8 176.3)">GND</text>
<text x="140.3" y="176.3" transform="rotate(-90 140.3 176.3)">GND</text>
<text x="142.9" y="176.3" transform="rotate(-90 142.9 176.3)">GND</text>
<text x="73.1" y="181.9">GND</text>
<text x="129" y="190.7">GND</text>
</g>
<g font-size="1.8">
<text x="240.8" y="69.8">FT_TMS 5</text>
<text x="241.7" y="67.3">FT_TDI 2</text>
<text x="162.2" y="76.2">16 FT_TCK</text>
<text x="240.8" y="72.4">FT_TDO 9</text>
<text x="240.9" y="74.9">FT_TCK 12</text>
<text x="162.2" y="78.7">17 FT_TDI</text>
<text x="162.2" y="81.3">18 FT_TDO</text>
<text x="162.2" y="83.8">19 FT_TMS</text>
<text x="236.9" y="83.8">ESP_EN</text>
<text x="170.2" y="151.1">FT_nRXLED</text>
<text x="170.2" y="156.2">FT_nTXLED</text>
</g>
<g font-size="1.8" fill="#848400">
<text x="269.5" y="68.2">ESP_TDI</text>
<text x="269.5" y="70.7">ESP_TMS</text>
<text x="269.5" y="73.3">ESP_TDO</text>
<text x="269.5" y="75.8">ESP_TCK</text>
<text x="14.7" y="79.6">+5V_USB</text>
<text x="179.5" y="84.7">ESP_EN</text>
<text x="91.1" y="104.9">R36 USB_DP</text>
<text x="95.1" y="102.5">USB_DM</text>
<text x="231.4" y="110.1">ESP_IO0_B</text>
<text x="181.9" y="125.3">ESP_TXD0</text>
<text x="181.9" y="122.8">ESP_RXD0</text>
<text x="231.4" y="150.7">ESP_EN</text>
</g>
<g font-size="1.8" fill="#0000c2">
<text x="168.9" y="121.9">(FT_TXD)</text>
<text x="168.9" y="124.5">(FT_RXD)</text>
<text x="168.9" y="127">(FTnRTS)</text>
<text x="168.9" y="132.1">(FT_nDTR)</text>
</g>
</svg>
